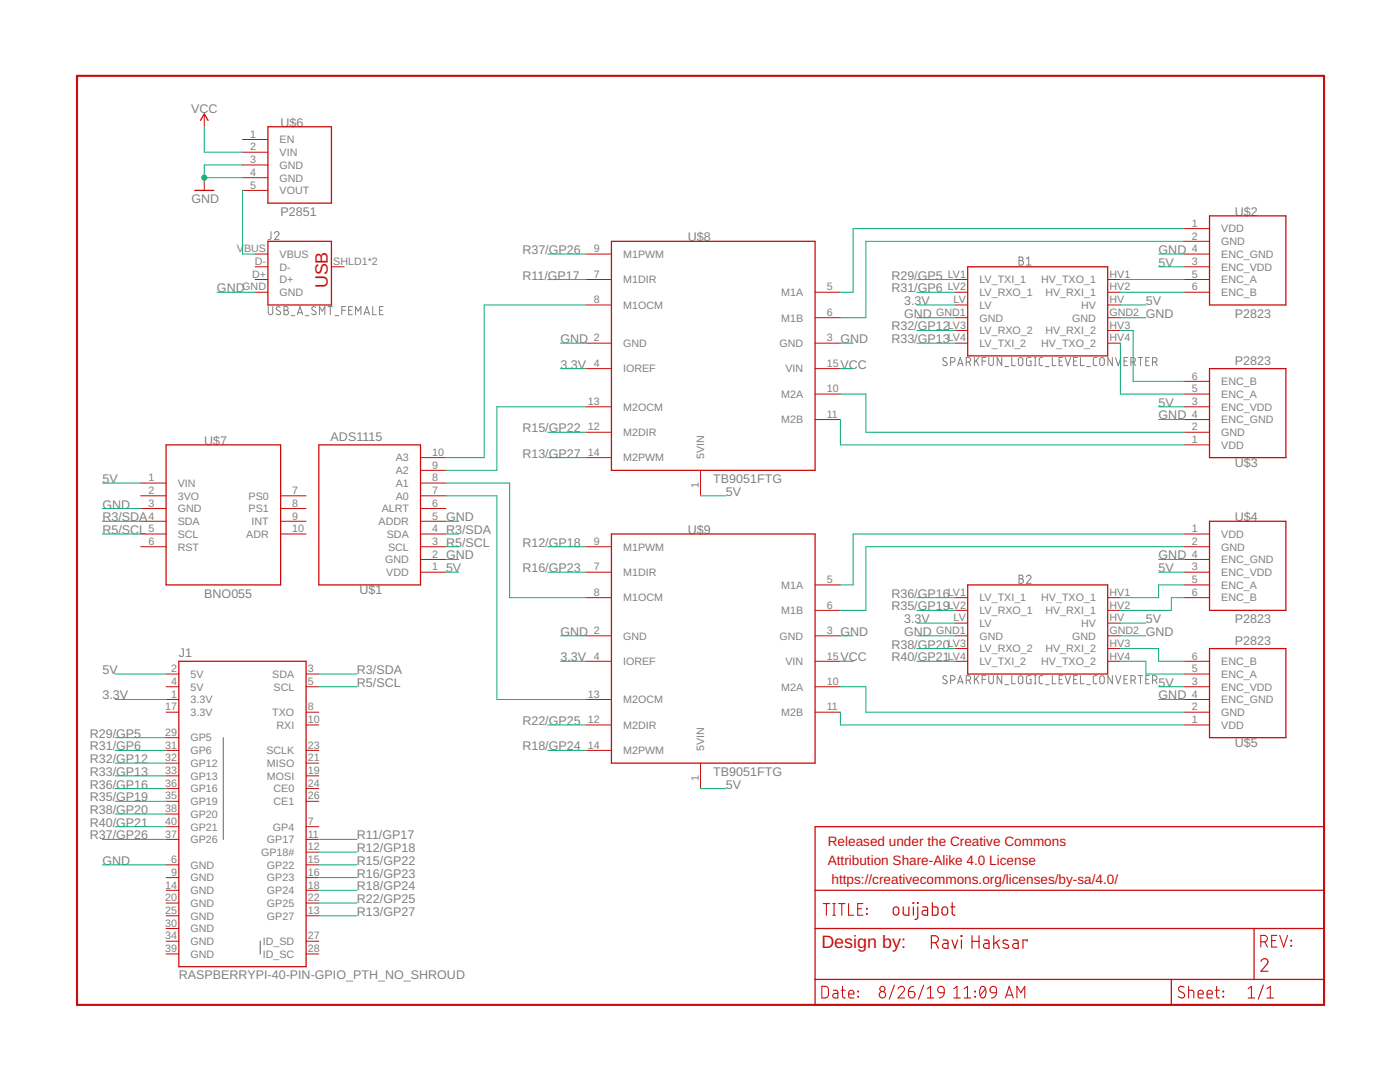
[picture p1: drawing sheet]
<svg xmlns="http://www.w3.org/2000/svg" width="279mm" height="216mm" viewBox="0 0 279 216" stroke-linecap="round" stroke-linejoin="round" font-family="sans-serif">
<g fill="none" stroke="#808080" stroke-width=".2">
<path d="M54.1 46.2v1.4l-.6 .2M54.8 46.6a.44 .44 0 0 1 .6-.4 .44 .44 0 0 1 .1 .7l-.7 .9h.9M203.4 51.3h.4a.36 .36 0 0 1 .4 .3 .36 .36 0 0 1-.4 .4 .44 .44 0 0 1 .5 .5 .44 .44 0 0 1-.5 .4h-.4zM203.4 52h.4M204.9 52.9h.9M204.9 51.6l.4-.3v1.6M53.5 61.2v1.2a.46 .46 0 0 0 .5 .4 .46 .46 0 0 0 .4-.4v-1.2M55.9 61.3a.41 .41 0 0 0-.6-.1 .41 .41 0 0 0-.1 .6l.6 .3a.38 .38 0 0 1 .1 .5 .38 .38 0 0 1-.5 .2l-.3-.2M56.7 61.2h.4a.37 .37 0 0 1 .4 .3 .37 .37 0 0 1-.4 .4 .44 .44 0 0 1 .5 .5 .44 .44 0 0 1-.5 .4h-.4zM56.7 61.9h.4M58.1 63h.7M59.3 62.8l.6-1.6 .5 1.6"/>
<path d="M59.5 62.4h.8M60.9 63h.7M63 61.3a.41 .41 0 0 0-.6-.1 .41 .41 0 0 0-.1 .6l.6 .3a.44 .44 0 0 1-.1 .7 .44 .44 0 0 1-.6-.2M63.8 62.8v-1.6l.5 .9 .5-.9v1.6M65.5 61.2h.9M65.9 61.2v1.6M66.9 63h.7M68.2 61.9h.8M69 61.2h-.8v1.6M69.6 61.9h.5M70.3 61.2h-.7v1.6h.7M71 62.8v-1.6l.5 .9 .5-.9v1.6"/>
<path d="M72.7 62.8l.5-1.6 .5 1.6M72.8 62.4h.8M74.4 61.2v1.6h.7M75.7 61.9h.6M76.5 61.2h-.8v1.6h.8M188.9 71.5l-.4-.2-.2 .1-.1 .3 .1 .2 .5 .4a.41 .41 0 0 1 .1 .6 .41 .41 0 0 1-.6 0l-.2-.2M189.7 72.2h.5a.46 .46 0 0 0 .4-.4 .46 .46 0 0 0-.4-.5h-.5v1.7M191.1 73l.5-1.7 .6 1.7M191.2 72.6h.9M192.8 72.2h.5a.46 .46 0 0 0 .4-.4 .46 .46 0 0 0-.4-.5h-.5v1.7M193.4 72.2l.3 .8M194.5 71.3v1.7"/>
<path d="M194.8 72l.5 1M195.3 71.3l-.8 1M196 72.1h.7M196.7 71.3h-.7v1.7M197.3 71.3v1.2a.46 .46 0 0 0 .5 .5 .46 .46 0 0 0 .4-.5v-1.2M199.9 71.3v1.7l-.9-1.7v1.7M200.6 73.2h.7M201.9 71.3v1.7h.7M203.4 71.5l.3-.2 .4 .3v.9a.44 .44 0 0 1-.4 .5 .44 .44 0 0 1-.5-.5zM205.8 71.3h-.6l-.3 .3v1l.2 .3 .7 .1v-.9h-.3M206.4 71.3h.4M206.4 73h.4"/>
<path d="M206.6 71.3v1.7M208.1 71.3l-.5 .1-.2 .3v1l.2 .2 .5 .1M208.6 73.2h.8M210 71.3v1.7h.7M211.4 72.1h.5M212.1 71.3h-.7v1.7h.7M212.6 71.3l.5 1.7 .6-1.7M214.3 72.1h.5M215 71.3h-.7v1.7h.7M215.6 71.3v1.7h.8M216.9 73.2h.7M218.9 71.3l-.5 .1-.2 .3v1l.2 .2 .5 .1"/>
<path d="M219.6 71.5l.3-.2 .4 .2 .1 1a.46 .46 0 0 1-.5 .5 .46 .46 0 0 1-.4-.5v-.7zM222 71.3v1.7l-.9-1.7v1.7M222.6 71.3l.6 1.7 .5-1.7M224.3 72.1h.6M225.1 71.3h-.8v1.7h.8M225.7 72.2h.4a.46 .46 0 0 0 .5-.4 .46 .46 0 0 0-.5-.5h-.4v1.7M226.2 72.2l.4 .8M227.1 71.3h.9M227.6 71.3v1.7M228.7 72.1h.5M229.4 71.3h-.7v1.7h.7M230 72.2h.5a.46 .46 0 0 0 .4-.4 .46 .46 0 0 0-.4-.5h-.5v1.7"/>
<path d="M230.6 72.2l.3 .8M203.4 114.8h.4a.36 .36 0 0 1 .4 .3 .36 .36 0 0 1-.4 .4 .46 .46 0 0 1 .5 .4 .46 .46 0 0 1-.5 .5h-.4zM203.4 115.5h.4M204.9 115.1a.44 .44 0 0 1 .6-.3 .44 .44 0 0 1 .1 .7l-.7 .9h.9M188.9 135a.41 .41 0 0 0-.5-.2 .41 .41 0 0 0-.1 .6l.5 .4a.41 .41 0 0 1 .1 .6 .41 .41 0 0 1-.6-.1l-.2-.1M189.7 135.7h.5a.46 .46 0 0 0 .4-.4 .46 .46 0 0 0-.4-.5h-.5v1.6M191.1 136.4l.5-1.6 .6 1.6M191.2 136h.9M192.8 135.7h.5a.46 .46 0 0 0 .4-.4 .46 .46 0 0 0-.4-.5h-.5v1.6M193.4 135.7l.3 .7M194.5 134.8v1.6M194.8 135.4l.5 1"/>
<path d="M195.3 134.8l-.8 1M196 135.6h.7M196.7 134.8h-.7v1.6M197.3 134.8v1.2a.46 .46 0 0 0 .5 .4 .46 .46 0 0 0 .4-.4v-1.2M199.9 134.8v1.6l-.9-1.6v1.6M200.6 136.6h.7M201.9 134.8v1.6h.7M203.4 135l.3-.2 .3 .2 .1 1a.44 .44 0 0 1-.4 .4 .44 .44 0 0 1-.5-.4zM205.8 134.8h-.6l-.3 .2v1.1l.2 .3h.7v-.8h-.3M206.4 134.8h.4M206.4 136.4h.4M206.6 134.8v1.6"/>
<path d="M208.1 134.8l-.6 .1-.1 .3v1l.2 .2h.5M208.6 136.6h.8M210 134.8v1.6h.7M211.4 135.6h.5M212.1 134.8h-.7v1.6h.7M212.6 134.8l.5 1.6 .6-1.6M214.3 135.6h.5M215 134.8h-.7v1.6h.7M215.6 134.8v1.6h.8M216.9 136.6h.7M218.9 134.8l-.5 .1-.2 .3v1l.2 .2h.5M219.6 135l.3-.2 .4 .2 .1 1a.46 .46 0 0 1-.5 .4 .46 .46 0 0 1-.4-.4v-.7z"/>
<path d="M222 134.8v1.6l-.9-1.6v1.6M222.6 134.8l.6 1.6 .5-1.6M224.3 135.6h.6M225.1 134.8h-.8v1.6h.8M225.7 135.7h.4a.46 .46 0 0 0 .5-.4 .46 .46 0 0 0-.5-.5h-.4v1.6M226.2 135.7l.4 .7M227.1 134.8h.9M227.6 134.8v1.6M228.7 135.6h.5M229.4 134.8h-.7v1.6h.7M230 135.7h.5a.46 .46 0 0 0 .4-.4 .46 .46 0 0 0-.4-.5h-.5v1.6M230.6 135.7l.3 .7"/>
</g>
<path d="M44.6 147.2v20.3M51.9 187.8v2.6" fill="none" stroke="#808080" stroke-width=".25"/>
<g fill="none" stroke="#c90d0c" stroke-width=".25">
<path d="M38.9 38h3.8M40 24l.8-1.2 .7 1.2M53.5 25.3h12.6v15.2h-12.6zM53.5 48.2h12.6v12.7h-12.6zM122 48.2h40.7v45.7h-40.7zM193.1 53.2h28v17.8h-28zM241.4 43.1h15.2v17.8h-15.2zM241.4 73.6h15.2v17.7h-15.2zM33.1 88.8h22.9v27.9h-22.9zM63.6 88.8h20.3v27.9h-20.3zM122 106.6h40.7v45.7h-40.7zM193.1 116.7h28v17.8h-28z"/>
<path d="M241.4 104h15.2v17.8h-15.2zM35.7 132h25.4v60.9h-25.4zM241.4 129.4h15.2v17.8h-15.2zM162.7 165h101.5v35.5h-101.5zM162.7 177.7h101.5M162.7 185.3h101.5M162.7 195.4h101.5M233.8 195.4v5.1M250.3 185.3v10.1"/>
</g>
<g fill="none" stroke="#c90d0c" stroke-width=".2">
<path d="M40.8 22.8v2.5M40.8 35.5v2.5M48.4 32.9h5.1M48.4 30.4h5.1M48.4 27.8h5.1M48.4 35.5h5.1M48.4 38h5.1M50.9 55.8h2.6M50.9 58.3h2.6M50.9 50.7h2.6M50.9 53.2h2.6M66.1 53.2h2.6"/>
<path d="M116.9 55.8h5.1M116.9 50.7h5.1M162.7 58.3h5M190.6 55.8h2.5M190.6 58.3h2.5M221.1 55.8h2.5M221.1 58.3h2.5M236.3 55.8h5.1M236.3 58.3h5.1M236.3 50.7h5.1M236.3 48.2h5.1M236.3 45.6h5.1"/>
<path d="M236.3 53.2h5.1M116.9 60.9h5.1M116.9 68.5h5.1M116.9 73.6h5.1M162.7 63.4h5M162.7 68.5h5M162.7 78.6h5M162.7 73.6h5M190.6 60.9h2.5M190.6 63.4h2.5M190.6 65.9h2.5M190.6 68.5h2.5"/>
<path d="M221.1 60.9h2.5M221.1 63.4h2.5M221.1 65.9h2.5M221.1 68.5h2.5M236.3 78.6h5.1M236.3 76.1h5.1M28.1 98.9h5M28.1 96.4h5M56 98.9h5.1M83.9 91.3h5.1M83.9 98.9h5.1M83.9 96.4h5.1"/>
<path d="M83.9 93.9h5.1M116.9 86.3h5.1M116.9 81.2h5.1M116.9 91.3h5.1M139.8 93.9v5M162.7 83.7h5M236.3 83.7h5.1M236.3 86.3h5.1M236.3 88.8h5.1M236.3 81.2h5.1M28.1 109.1h5M28.1 106.6h5"/>
<path d="M28.1 104h5M28.1 101.5h5M56 106.6h5.1M56 104h5.1M56 101.5h5.1M83.9 111.6h5.1M83.9 109.1h5.1M83.9 106.6h5.1M83.9 114.2h5.1M83.9 104h5.1M83.9 101.5h5.1M116.9 119.3h5.1"/>
<path d="M116.9 109.1h5.1M116.9 114.2h5.1M162.7 116.7h5M190.6 119.3h2.5M221.1 119.3h2.5M236.3 119.3h5.1M236.3 111.6h5.1M236.3 109.1h5.1M236.3 106.6h5.1M236.3 114.2h5.1M236.3 116.7h5.1M33.1 139.6h2.6"/>
<path d="M33.1 134.5h2.6M33.1 137h2.6M61.1 134.5h2.5M61.1 137h2.5M116.9 139.6h5.1M116.9 126.9h5.1M116.9 132h5.1M162.7 137h5M162.7 121.8h5M162.7 126.9h5M162.7 132h5M190.6 121.8h2.5"/>
<path d="M190.6 124.3h2.5M190.6 126.9h2.5M190.6 129.4h2.5M190.6 132h2.5M221.1 121.8h2.5M221.1 124.3h2.5M221.1 126.9h2.5M221.1 129.4h2.5M221.1 132h2.5M236.3 139.6h5.1M236.3 134.5h5.1M236.3 137h5.1"/>
<path d="M236.3 132h5.1M33.1 142.1h2.6M33.1 154.8h2.6M33.1 152.3h2.6M33.1 149.7h2.6M33.1 159.9h2.6M33.1 157.4h2.6M33.1 147.2h2.6M61.1 142.1h2.5M61.1 154.8h2.5M61.1 152.3h2.5M61.1 149.7h2.5"/>
<path d="M61.1 159.9h2.5M61.1 157.4h2.5M61.1 144.7h2.5M116.9 149.7h5.1M116.9 144.7h5.1M139.8 152.3v5.1M162.7 142.1h5M236.3 142.1h5.1M236.3 144.7h5.1M33.1 165h2.6M33.1 175.1h2.6M33.1 167.5h2.6"/>
<path d="M33.1 172.6h2.6M33.1 177.7h2.6M33.1 162.4h2.6M61.1 165h2.5M61.1 175.1h2.5M61.1 167.5h2.5M61.1 172.6h2.5M61.1 177.7h2.5M61.1 170h2.5M33.1 182.7h2.6M33.1 180.2h2.6M33.1 185.3h2.6"/>
<path d="M33.1 187.8h2.6M33.1 190.4h2.6M61.1 182.7h2.5M61.1 180.2h2.5M61.1 187.8h2.5M61.1 190.4h2.5"/>
</g>
<path d="M15.4 15.1h248.8v185.4h-248.8z" fill="none" stroke="#c90d0c" stroke-width=".42"/>
<g fill="none" stroke="#c90d0c" stroke-width=".21">
<path d="M164 196.8h.9l.4 .5v1.4l-.4 .4h-.9zM164.3 180.3h1.3M164.9 180.3v2.3M166.2 180.3h.5M166.2 182.6h.5M166.3 197.6h.7l.2 .4v1.1h-.6a.46 .46 0 0 1-.4-.4 .46 .46 0 0 1 .4-.5h.6M166.5 180.3v2.3M167.3 180.3h1.3M167.9 197.6h.8M168 180.3v2.3M168.1 196.8v2l.2 .2 .4 .1M169.4 180.3v2.3h1"/>
<path d="M169.4 198.4h1a.54 .54 0 0 0-.4-.8 .54 .54 0 0 0-.6 .5l.1 .9 .9 .1M171.2 181.3h.8M171.2 197.8l.1 .1zM171.2 198.8l.1 .1zM172.2 180.3h-1v2.3h1M172.9 181.3l.2 .1zM172.9 182.3l.2 .1zM178.5 196.6l-1 2.8M179.2 197.3a.64 .64 0 0 1 .9-.5 .64 .64 0 0 1 .2 1l-1.1 1.3h1.3M181.3 197.8h.8a.66 .66 0 0 1 .5 .8 .66 .66 0 0 1-.7 .5 .66 .66 0 0 1-.6-.6zM182.3 196.8l-.7 .3-.3 .7M184.3 196.6l-1 2.8"/>
<path d="M185.1 199.1h1.3M185.1 197.3l.6-.5v2.3M187.3 197.1a.66 .66 0 0 1 .7-.3 .66 .66 0 0 1 .4 .7v.6h-.7a.64 .64 0 0 1-.4-1zM188.4 198.1l-.3 .7-.7 .3M190.4 199.1h1.2M190.4 197.3l.6-.5v2.3M192.4 199.1h1.3M192.4 197.3l.7-.5v2.3M194.5 198.8l.2 .1zM194.5 197.8l.2 .1zM195.7 197a.54 .54 0 0 1 .7-.1 .54 .54 0 0 1 .3 .5 1.34 1.34 0 0 1-.5 1.7 1.38 1.38 0 0 1-.5-2zM196.7 197.3l-1.1 1.3"/>
<path d="M197.7 197.1a.66 .66 0 0 1 .7-.3 .66 .66 0 0 1 .5 .7v.6h-.8a.64 .64 0 0 1-.4-1zM198.9 198.1l-.3 .7-.8 .3M200.7 199.1l.7-2.3 .8 2.3M200.9 198.6h1.1M202.9 199.1v-2.3l.8 1.3 .8-1.3v2.3M236.3 197a.58 .58 0 0 0-.9-.1 .58 .58 0 0 0 .1 .9l.7 .4a.59 .59 0 0 1 0 .8 .59 .59 0 0 1-.8 0l-.3-.2M237.2 197.6l.9 .1 .2 .3v1.1M237.2 196.8v2.3M239.1 198.4h1a.54 .54 0 0 0-.3-.8 .54 .54 0 0 0-.7 .5l.1 .9 .9 .1M240.9 198.4h1a.54 .54 0 0 0-.3-.8 .54 .54 0 0 0-.7 .5l.1 .9 .9 .1M242.5 197.6h.8M242.8 196.8v2l.1 .2 .4 .1"/>
<path d="M244.1 198.8l.1 .1zM244.1 197.8l.1 .1zM249.1 199.1h1.3M249.1 197.3l.6-.5v2.3M251.6 187.9h.7a.65 .65 0 0 0 .6-.6 .65 .65 0 0 0-.6-.7h-.7v2.4M252.1 196.6l-1 2.8M252.4 187.9l.5 1.1M252.9 199.1h1.2M252.9 197.3l.6-.5v2.3M253.8 187.7h.8M254.8 186.6h-1v2.4h1M255.4 186.6l.8 2.4 .8-2.4"/>
<path d="M257.6 187.6l.2 .1zM257.6 188.7l.2 .1z"/>
<circle cx="176.1" cy="197.3" r=".52"/>
<circle cx="176.1" cy="198.5" r=".65"/>
</g>
<g fill="none" stroke="#c90d0c" stroke-width=".23">
<path d="M178.4 181.1l.5-.1a.96 .96 0 0 1 .2 1.5h-.6l-.2-.3zM180.3 181v1.4l.4 .2h.7v-1.6M182.2 180.1l.2 .2zM182.3 181v1.6M183.1 180.1l.1 .2zM183.2 181l-.1 2.2-.2 .2-.3 .1M184.1 181h.8l.2 .2v1.4h-.6a.49 .49 0 0 1-.5-.5 .49 .49 0 0 1 .5-.4h.6M185.9 188.1h.7a.7 .7 0 0 0 .7-.7 .7 .7 0 0 0-.7-.7h-.7v2.5M186.1 180.1v2.5h.8l.3-.2v-1.2l-.3-.2h-.8M186.7 188.1l.6 1.1M188.1 181.1l.6-.1a.96 .96 0 0 1 .1 1.5h-.5l-.3-.3zM188.2 187.6h.7l.3 .2v1.4h-.6a.49 .49 0 0 1-.5-.5 .49 .49 0 0 1 .5-.4h.6"/>
<path d="M189.8 181h.8M190 187.6l.6 1.6 .5-1.6M190 180.1l.1 2.3 .5 .2M191.8 186.7h.2v.2h-.2zM191.9 187.6v1.6M194 186.7v2.5M194 187.8h1.4M195.4 186.7v2.5M196.4 187.6h.7l.3 .4v1.2h-.7a.49 .49 0 0 1-.4-.5 .49 .49 0 0 1 .4-.4h.7M198.3 186.7v2.5M198.8 188l.7 1.2M199.5 187.6l-1.2 .8"/>
<path d="M201.1 187.7l-.7-.1-.2 .3 .2 .4 .8 .3 .1 .3-.1 .2-.3 .1-.7-.1M202.2 187.6h.7l.3 .2v1.4h-.6a.49 .49 0 0 1-.5-.5 .49 .49 0 0 1 .5-.4h.6M205 187.8v-.2h-.8v1.6M251.7 191.8a.69 .69 0 0 1 .9-.5 .69 .69 0 0 1 .2 1.1l-1.1 1.4h1.3"/>
</g>
<g fill="none" stroke="#0dab76" stroke-width=".2">
<path d="M40.8 25.3v5.1h7.6M48.4 32.9h-7.6v2.6h7.6M48.4 38v12.7h2.5M43.3 58.3h7.6M109.3 50.7h7.6M109.3 55.8h7.6M183 58.3h7.6M183 55.8h7.6M223.6 58.3h12.7M223.6 55.8h12.7M231.2 50.7h5.1M231.2 53.2h5.1"/>
<path d="M236.3 45.6h-66v12.7h-2.6M236.3 48.2h-63.5v15.2h-5.1M111.9 73.6h5M111.9 68.5h5M116.9 60.9h-20.3v30.4h-7.6M167.7 73.6h2.6M167.7 78.6h5.1v7.7h63.5M167.7 68.5h2.6M183 63.4h7.6M183 65.9h7.6M183 68.5h7.6M183 60.9h7.6"/>
<path d="M223.6 63.4h5.1M223.6 68.5v10.1h12.7M223.6 65.9h2.5v10.2h10.2M223.6 60.9h5.1M20.4 96.4h7.7M89 98.9h10.2v40.7h17.7M89 96.4h12.7v22.9h15.2M109.3 86.3h7.6M109.3 91.3h7.6M116.9 81.2h-17.7v12.7h-10.2M139.8 98.9h5.1M167.7 83.7v5.1h68.6"/>
<path d="M231.2 83.7h5.1M231.2 81.2h5.1M20.4 106.6h7.7M20.4 104h7.7M20.4 101.5h7.7M89 106.6h2.5M89 109.1h2.5M89 111.6h2.5M89 104h2.5M89 114.2h2.5M109.3 109.1h7.6M109.3 114.2h7.6"/>
<path d="M183 119.3h7.6M231.2 111.6h5.1M231.2 114.2h5.1M236.3 106.6h-66v10.1h-2.6M236.3 109.1h-63.5v12.7h-5.1M236.3 116.7h-5.1v2.6h-7.6M236.3 119.3h-2.5v2.5h-10.2M23 134.5h10.1M23 139.6h10.1M63.6 134.5h7.6M63.6 137h7.6M111.9 132h5"/>
<path d="M111.9 126.9h5M167.7 132h2.6M167.7 137h5.1v5.1h63.5M167.7 126.9h2.6M183 132h7.6M183 121.8h7.6M183 129.4h7.6M183 126.9h7.6M183 124.3h7.6M223.6 132h5.1v2.5h7.6M223.6 129.4h7.6v2.6h5.1M223.6 126.9h5.1"/>
<path d="M223.6 124.3h5.1M231.2 137h5.1M231.2 139.6h5.1M23 157.4h10.1M23 149.7h10.1M23 147.2h10.1M23 152.3h10.1M23 154.8h10.1M23 159.9h10.1M109.3 144.7h7.6M109.3 149.7h7.6M139.8 157.4h5.1"/>
<path d="M167.7 142.1v2.6h68.6M20.4 172.6h12.7M20.4 167.5h12.7M23 162.4h10.1M23 165h10.1M63.6 172.6h7.6M63.6 167.5h7.6M63.6 170h7.6M63.6 177.7h7.6M63.6 175.1h7.6M63.6 182.7h7.6M63.6 180.2h7.6"/>
</g>
<circle cx="40.8" cy="35.5" r=".51" fill="#0dab76" stroke="#0dab76" stroke-width=".2"/>
<g font-size="3.6" fill="#c90d0c">
<text x="65.4" y="57.6" transform="rotate(-90 65.4 57.6)">USB</text>
<text x="163.9" y="189.1">Design by:</text>
</g>
<g font-size="2.7" fill="#c90d0c">
<text x="165.2" y="168.8">Released under the Creative Commons</text>
<text x="165.2" y="172.6">Attribution Share-Alike 4.0 License</text>
<text x="165.9" y="176.4">https://creativecommons.org/licenses/by-sa/4.0/</text>
</g>
<g font-size="2.5" fill="#808080">
<text x="38.1" y="22.5">VCC</text>
<text x="56" y="25.3">U$6</text>
<text x="38.2" y="40.5">GND</text>
<text x="56" y="43.1">P2851</text>
<text x="246.5" y="43.1">U$2</text>
<text x="104.2" y="50.7">R37/GP26</text>
<text x="137.3" y="48.2">U$8</text>
<text x="231.2" y="50.7">GND</text>
<text x="231.2" y="53.2">5V</text>
<text x="43.3" y="58.3">GND</text>
<text x="104.2" y="55.8">R11/GP17</text>
<text x="177.9" y="55.8">R29/GP5</text>
<text x="177.9" y="58.3">R31/GP6</text>
<text x="177.9" y="65.9">R32/GP12</text>
<text x="180.4" y="63.4">GND</text>
<text x="180.4" y="60.9">3.3V</text>
<text x="228.7" y="63.4">GND</text>
<text x="228.7" y="60.9">5V</text>
<text x="246.5" y="63.4">P2823</text>
<text x="111.9" y="68.5">GND</text>
<text x="167.7" y="68.5">GND</text>
<text x="177.9" y="68.5">R33/GP13</text>
<text x="111.9" y="73.5">3.3V</text>
<text x="167.7" y="73.5">VCC</text>
<text x="246.5" y="72.8">P2823</text>
<text x="231.2" y="83.7">GND</text>
<text x="231.2" y="81.2">5V</text>
<text x="40.8" y="88.8">U$7</text>
<text x="66" y="88">ADS1115</text>
<text x="104.2" y="86.2">R15/GP22</text>
<text x="104.2" y="91.3">R13/GP27</text>
<text x="246.5" y="93.1">U$3</text>
<text x="20.4" y="101.5">GND</text>
<text x="20.4" y="96.4">5V</text>
<text x="142.3" y="96.4">TB9051FTG</text>
<text x="144.9" y="98.9">5V</text>
<text x="20.4" y="104">R3/SDA</text>
<text x="20.4" y="106.6">R5/SCL</text>
<text x="89" y="104">GND</text>
<text x="89" y="106.6">R3/SDA</text>
<text x="137.3" y="106.6">U$9</text>
<text x="246.5" y="104">U$4</text>
<text x="89" y="111.6">GND</text>
<text x="89" y="109.1">R5/SCL</text>
<text x="104.2" y="109.1">R12/GP18</text>
<text x="231.2" y="111.6">GND</text>
<text x="40.8" y="119.3">BNO055</text>
<text x="71.7" y="118.5">U$1</text>
<text x="89" y="114.2">5V</text>
<text x="104.2" y="114.2">R16/GP23</text>
<text x="177.9" y="119.3">R36/GP16</text>
<text x="231.2" y="114.2">5V</text>
<text x="177.9" y="121.8">R35/GP19</text>
<text x="180.4" y="124.3">3.3V</text>
<text x="228.7" y="124.3">5V</text>
<text x="246.5" y="124.3">P2823</text>
<text x="35.7" y="131.2">J1</text>
<text x="111.9" y="126.9">GND</text>
<text x="111.9" y="132">3.3V</text>
<text x="167.7" y="132">VCC</text>
<text x="167.7" y="126.9">GND</text>
<text x="177.9" y="129.4">R38/GP20</text>
<text x="177.9" y="132">R40/GP21</text>
<text x="180.4" y="126.9">GND</text>
<text x="228.7" y="126.9">GND</text>
<text x="246.5" y="128.7">P2823</text>
<text x="20.4" y="134.5">5V</text>
<text x="71.2" y="134.5">R3/SDA</text>
<text x="71.2" y="137">R5/SCL</text>
<text x="231.2" y="137">5V</text>
<text x="20.4" y="139.6">3.3V</text>
<text x="231.2" y="139.6">GND</text>
<text x="17.9" y="147.2">R29/GP5</text>
<text x="17.9" y="149.7">R31/GP6</text>
<text x="104.2" y="149.7">R18/GP24</text>
<text x="104.2" y="144.6">R22/GP25</text>
<text x="246.5" y="149">U$5</text>
<text x="17.9" y="152.3">R32/GP12</text>
<text x="17.9" y="154.8">R33/GP13</text>
<text x="142.3" y="154.8">TB9051FTG</text>
<text x="17.9" y="157.3">R36/GP16</text>
<text x="17.9" y="159.9">R35/GP19</text>
<text x="144.9" y="157.3">5V</text>
<text x="17.9" y="167.5">R37/GP26</text>
<text x="17.9" y="162.4">R38/GP20</text>
<text x="17.9" y="165">R40/GP21</text>
<text x="71.2" y="167.5">R11/GP17</text>
<text x="20.4" y="172.6">GND</text>
<text x="71.2" y="170">R12/GP18</text>
<text x="71.2" y="172.6">R15/GP22</text>
<text x="71.2" y="177.7">R18/GP24</text>
<text x="71.2" y="175.1">R16/GP23</text>
<text x="71.2" y="182.7">R13/GP27</text>
<text x="71.2" y="180.2">R22/GP25</text>
<text x="35.7" y="195.4">RASPBERRYPI-40-PIN-GPIO_PTH_NO_SHROUD</text>
</g>
<g font-size="2.1" fill="#808080">
<text x="49.9" y="27.5">1</text>
<text x="55.8" y="28.6">EN</text>
<text x="49.9" y="32.6">3</text>
<text x="49.9" y="30">2</text>
<text x="49.9" y="35.1">4</text>
<text x="55.8" y="33.7">GND</text>
<text x="55.8" y="31.1">VIN</text>
<text x="49.9" y="37.6">5</text>
<text x="55.8" y="36.2">GND</text>
<text x="55.8" y="38.8">VOUT</text>
<text x="237.9" y="47.8">2</text>
<text x="237.9" y="45.3">1</text>
<text x="243.7" y="46.4">VDD</text>
<text x="47.3" y="50.3">V</text>
<text x="48.7" y="50.3">BUS</text>
<text x="50.8" y="52.9">D-</text>
<text x="55.8" y="54">D-</text>
<text x="55.8" y="51.5">VBUS</text>
<text x="66.5" y="52.9">SHLD1*2</text>
<text x="118.5" y="50.3">9</text>
<text x="124.4" y="51.5">M1PWM</text>
<text x="237.9" y="50.3">4</text>
<text x="237.9" y="52.9">3</text>
<text x="243.7" y="51.5">ENC_GND</text>
<text x="243.7" y="48.9">GND</text>
<text x="243.7" y="54">ENC_VDD</text>
<text x="48.4" y="58">GND</text>
<text x="50.3" y="55.4">D+</text>
<text x="55.8" y="56.5">D+</text>
<text x="55.8" y="59.1">GND</text>
<text x="118.5" y="55.4">7</text>
<text x="124.4" y="56.5">M1DIR</text>
<text x="155.9" y="59.1">M1A</text>
<text x="165" y="58">5</text>
<text x="189.1" y="55.4">LV1</text>
<text x="189.1" y="58">LV2</text>
<text x="195.5" y="56.5">LV_TXI_1</text>
<text x="195.5" y="59.1">LV_RXO_1</text>
<text x="207.8" y="56.5">HV_TXO_1</text>
<text x="208.6" y="59.1">HV_RXI_1</text>
<text x="221.4" y="55.4">HV1</text>
<text x="221.4" y="58">HV2</text>
<text x="237.9" y="55.4">5</text>
<text x="237.9" y="58">6</text>
<text x="243.7" y="56.5">ENC_A</text>
<text x="243.7" y="59.1">ENC_B</text>
<text x="118.5" y="60.5">8</text>
<text x="124.4" y="61.6">M1OCM</text>
<text x="155.9" y="64.2">M1B</text>
<text x="165" y="63">6</text>
<text x="186.8" y="63">GND1</text>
<text x="189.1" y="65.6">LV3</text>
<text x="190.3" y="60.5">LV</text>
<text x="195.5" y="61.6">LV</text>
<text x="195.5" y="64.2">GND</text>
<text x="214" y="64.2">GND</text>
<text x="215.8" y="61.6">HV</text>
<text x="221.4" y="60.5">HV</text>
<text x="221.4" y="63">GND2</text>
<text x="221.4" y="65.6">HV3</text>
<text x="118.5" y="68.1">2</text>
<text x="124.4" y="69.2">GND</text>
<text x="155.6" y="69.2">GND</text>
<text x="165" y="68.1">3</text>
<text x="189.1" y="68.1">LV4</text>
<text x="195.5" y="66.7">LV_RXO_2</text>
<text x="195.5" y="69.2">LV_TXI_2</text>
<text x="207.8" y="69.2">HV_TXO_2</text>
<text x="208.6" y="66.7">HV_RXI_2</text>
<text x="221.4" y="68.1">HV4</text>
<text x="118.5" y="73.2">4</text>
<text x="124.4" y="74.3">IOREF</text>
<text x="156.8" y="74.3">VIN</text>
<text x="165" y="73.2">15</text>
<text x="237.9" y="75.7">6</text>
<text x="243.7" y="76.8">ENC_B</text>
<text x="117.3" y="80.8">13</text>
<text x="124.4" y="81.9">M2OCM</text>
<text x="155.9" y="79.4">M2A</text>
<text x="165" y="78.3">10</text>
<text x="165" y="83.3">11</text>
<text x="237.9" y="83.3">4</text>
<text x="237.9" y="80.8">3</text>
<text x="237.9" y="78.3">5</text>
<text x="243.7" y="81.9">ENC_VDD</text>
<text x="243.7" y="79.4">ENC_A</text>
<text x="117.3" y="85.9">12</text>
<text x="124.4" y="87">M2DIR</text>
<text x="155.9" y="84.5">M2B</text>
<text x="237.9" y="85.9">2</text>
<text x="237.9" y="88.4">1</text>
<text x="243.7" y="84.5">ENC_GND</text>
<text x="243.7" y="87">GND</text>
<text x="243.7" y="89.5">VDD</text>
<text x="79" y="94.6">A2</text>
<text x="79" y="92.1">A3</text>
<text x="86.3" y="93.5">9</text>
<text x="86.3" y="91">10</text>
<text x="117.3" y="91">14</text>
<text x="124.4" y="92.1">M2PWM</text>
<text x="140.6" y="91.5" transform="rotate(-90 140.6 91.5)">5VIN</text>
<text x="29.6" y="101.1">3</text>
<text x="29.6" y="98.6">2</text>
<text x="29.6" y="96">1</text>
<text x="35.5" y="99.7">3VO</text>
<text x="35.5" y="97.2">VIN</text>
<text x="49.6" y="99.7">PS0</text>
<text x="58.3" y="101.1">8</text>
<text x="58.3" y="98.6">7</text>
<text x="79" y="99.7">A0</text>
<text x="79" y="97.2">A1</text>
<text x="86.3" y="101.1">6</text>
<text x="86.3" y="98.6">7</text>
<text x="86.3" y="96">8</text>
<text x="139.4" y="97.4" transform="rotate(-90 139.4 97.4)">1</text>
<text x="29.6" y="103.7">4</text>
<text x="29.6" y="106.2">5</text>
<text x="35.5" y="102.2">GND</text>
<text x="35.5" y="104.8">SDA</text>
<text x="35.5" y="107.3">SCL</text>
<text x="49.2" y="107.3">ADR</text>
<text x="49.6" y="102.2">PS1</text>
<text x="50.2" y="104.8">INT</text>
<text x="58.3" y="106.2">10</text>
<text x="58.3" y="103.7">9</text>
<text x="75.5" y="104.8">ADDR</text>
<text x="76.2" y="102.2">ALRT</text>
<text x="77.2" y="107.3">SDA</text>
<text x="86.3" y="103.7">5</text>
<text x="86.3" y="106.2">4</text>
<text x="237.9" y="106.2">1</text>
<text x="243.7" y="107.3">VDD</text>
<text x="29.6" y="108.7">6</text>
<text x="35.5" y="109.9">RST</text>
<text x="76.9" y="112.4">GND</text>
<text x="77.4" y="109.9">SCL</text>
<text x="86.3" y="108.7">3</text>
<text x="86.3" y="111.3">2</text>
<text x="86.3" y="113.8">1</text>
<text x="118.5" y="108.7">9</text>
<text x="118.5" y="113.8">7</text>
<text x="124.4" y="109.9">M1PWM</text>
<text x="237.9" y="111.3">4</text>
<text x="237.9" y="108.7">2</text>
<text x="237.9" y="113.8">3</text>
<text x="243.7" y="112.4">ENC_GND</text>
<text x="243.7" y="109.9">GND</text>
<text x="77.1" y="114.9">VDD</text>
<text x="118.5" y="118.9">8</text>
<text x="124.4" y="114.9">M1DIR</text>
<text x="155.9" y="117.5">M1A</text>
<text x="165" y="116.4">5</text>
<text x="189.1" y="118.9">LV1</text>
<text x="221.4" y="118.9">HV1</text>
<text x="237.9" y="116.4">5</text>
<text x="237.9" y="118.9">6</text>
<text x="243.7" y="114.9">ENC_VDD</text>
<text x="243.7" y="117.5">ENC_A</text>
<text x="124.4" y="120">M1OCM</text>
<text x="155.9" y="122.6">M1B</text>
<text x="165" y="121.4">6</text>
<text x="189.1" y="121.4">LV2</text>
<text x="190.3" y="124">LV</text>
<text x="195.5" y="120">LV_TXI_1</text>
<text x="195.5" y="125.1">LV</text>
<text x="195.5" y="122.6">LV_RXO_1</text>
<text x="207.8" y="120">HV_TXO_1</text>
<text x="208.6" y="122.6">HV_RXI_1</text>
<text x="215.8" y="125.1">HV</text>
<text x="221.4" y="121.4">HV2</text>
<text x="221.4" y="124">HV</text>
<text x="243.7" y="120">ENC_B</text>
<text x="118.5" y="126.5">2</text>
<text x="118.5" y="131.6">4</text>
<text x="124.4" y="127.6">GND</text>
<text x="155.6" y="127.6">GND</text>
<text x="165" y="126.5">3</text>
<text x="165" y="131.6">15</text>
<text x="186.8" y="126.5">GND1</text>
<text x="189.1" y="129.1">LV3</text>
<text x="189.1" y="131.6">LV4</text>
<text x="195.5" y="127.6">GND</text>
<text x="195.5" y="130.2">LV_RXO_2</text>
<text x="208.6" y="130.2">HV_RXI_2</text>
<text x="214" y="127.6">GND</text>
<text x="221.4" y="126.5">GND2</text>
<text x="221.4" y="129.1">HV3</text>
<text x="221.4" y="131.6">HV4</text>
<text x="237.9" y="131.6">6</text>
<text x="34.1" y="136.7">4</text>
<text x="34.1" y="134.1">2</text>
<text x="38" y="137.8">5V</text>
<text x="38" y="135.3">5V</text>
<text x="54.3" y="135.3">SDA</text>
<text x="54.6" y="137.8">SCL</text>
<text x="61.4" y="134.1">3</text>
<text x="61.4" y="136.7">5</text>
<text x="124.4" y="132.7">IOREF</text>
<text x="155.9" y="137.8">M2A</text>
<text x="156.8" y="132.7">VIN</text>
<text x="165" y="136.7">10</text>
<text x="195.5" y="132.7">LV_TXI_2</text>
<text x="207.8" y="132.7">HV_TXO_2</text>
<text x="237.9" y="136.7">3</text>
<text x="237.9" y="134.1">5</text>
<text x="243.7" y="137.8">ENC_VDD</text>
<text x="243.7" y="135.3">ENC_A</text>
<text x="243.7" y="132.7">ENC_B</text>
<text x="33" y="141.8">17</text>
<text x="34.1" y="139.2">1</text>
<text x="38" y="140.3">3.3V</text>
<text x="38" y="142.9">3.3V</text>
<text x="54.3" y="142.9">TXO</text>
<text x="61.4" y="141.8">8</text>
<text x="117.3" y="139.2">13</text>
<text x="124.4" y="140.3">M2OCM</text>
<text x="155.9" y="142.9">M2B</text>
<text x="165" y="141.8">11</text>
<text x="237.9" y="139.2">4</text>
<text x="237.9" y="141.8">2</text>
<text x="243.7" y="140.3">ENC_GND</text>
<text x="243.7" y="142.9">GND</text>
<text x="33" y="146.8">29</text>
<text x="33" y="149.4">31</text>
<text x="38" y="147.9">GP5</text>
<text x="55.2" y="145.4">RXI</text>
<text x="61.4" y="149.4">23</text>
<text x="61.4" y="144.3">10</text>
<text x="117.3" y="144.3">12</text>
<text x="117.3" y="149.4">14</text>
<text x="124.4" y="145.4">M2DIR</text>
<text x="140.6" y="149.9" transform="rotate(-90 140.6 149.9)">5VIN</text>
<text x="237.9" y="144.3">1</text>
<text x="243.7" y="145.4">VDD</text>
<text x="33" y="151.9">32</text>
<text x="33" y="154.4">33</text>
<text x="38" y="150.5">GP6</text>
<text x="38" y="153">GP12</text>
<text x="38" y="155.6">GP13</text>
<text x="53.2" y="150.5">SCLK</text>
<text x="53.3" y="155.6">MOSI</text>
<text x="53.3" y="153">MISO</text>
<text x="61.4" y="154.4">19</text>
<text x="61.4" y="151.9">21</text>
<text x="124.4" y="150.5">M2PWM</text>
<text x="139.4" y="155.8" transform="rotate(-90 139.4 155.8)">1</text>
<text x="33" y="159.5">35</text>
<text x="33" y="157">36</text>
<text x="38" y="160.6">GP19</text>
<text x="38" y="158.1">GP16</text>
<text x="54.6" y="160.6">CE1</text>
<text x="54.6" y="158.1">CE0</text>
<text x="61.4" y="159.5">26</text>
<text x="61.4" y="157">24</text>
<text x="33" y="167.1">37</text>
<text x="33" y="162.1">38</text>
<text x="33" y="164.6">40</text>
<text x="38" y="163.2">GP20</text>
<text x="38" y="165.7">GP21</text>
<text x="54.5" y="165.7">GP4</text>
<text x="61.4" y="164.6">7</text>
<text x="61.4" y="167.1">11</text>
<text x="34.1" y="172.2">6</text>
<text x="38" y="173.3">GND</text>
<text x="38" y="168.3">GP26</text>
<text x="52.1" y="170.8">GP18#</text>
<text x="53.3" y="168.3">GP17</text>
<text x="53.3" y="173.3">GP22</text>
<text x="61.4" y="172.2">15</text>
<text x="61.4" y="169.7">12</text>
<text x="33" y="179.8">20</text>
<text x="33" y="177.3">14</text>
<text x="34.1" y="174.8">9</text>
<text x="38" y="175.9">GND</text>
<text x="38" y="178.4">GND</text>
<text x="53.3" y="178.4">GP24</text>
<text x="53.3" y="175.9">GP23</text>
<text x="61.4" y="179.8">22</text>
<text x="61.4" y="177.3">18</text>
<text x="61.4" y="174.8">16</text>
<text x="33" y="182.4">25</text>
<text x="33" y="184.9">30</text>
<text x="38" y="183.5">GND</text>
<text x="38" y="181">GND</text>
<text x="53.3" y="183.5">GP27</text>
<text x="53.3" y="181">GP25</text>
<text x="61.4" y="182.4">13</text>
<text x="33" y="187.5">34</text>
<text x="33" y="190">39</text>
<text x="38" y="186">GND</text>
<text x="38" y="188.6">GND</text>
<text x="38" y="191.1">GND</text>
<text x="52.5" y="188.6">ID_SD</text>
<text x="52.5" y="191.1">ID_SC</text>
<text x="61.4" y="187.5">27</text>
<text x="61.4" y="190">28</text>
</g>
</svg>
